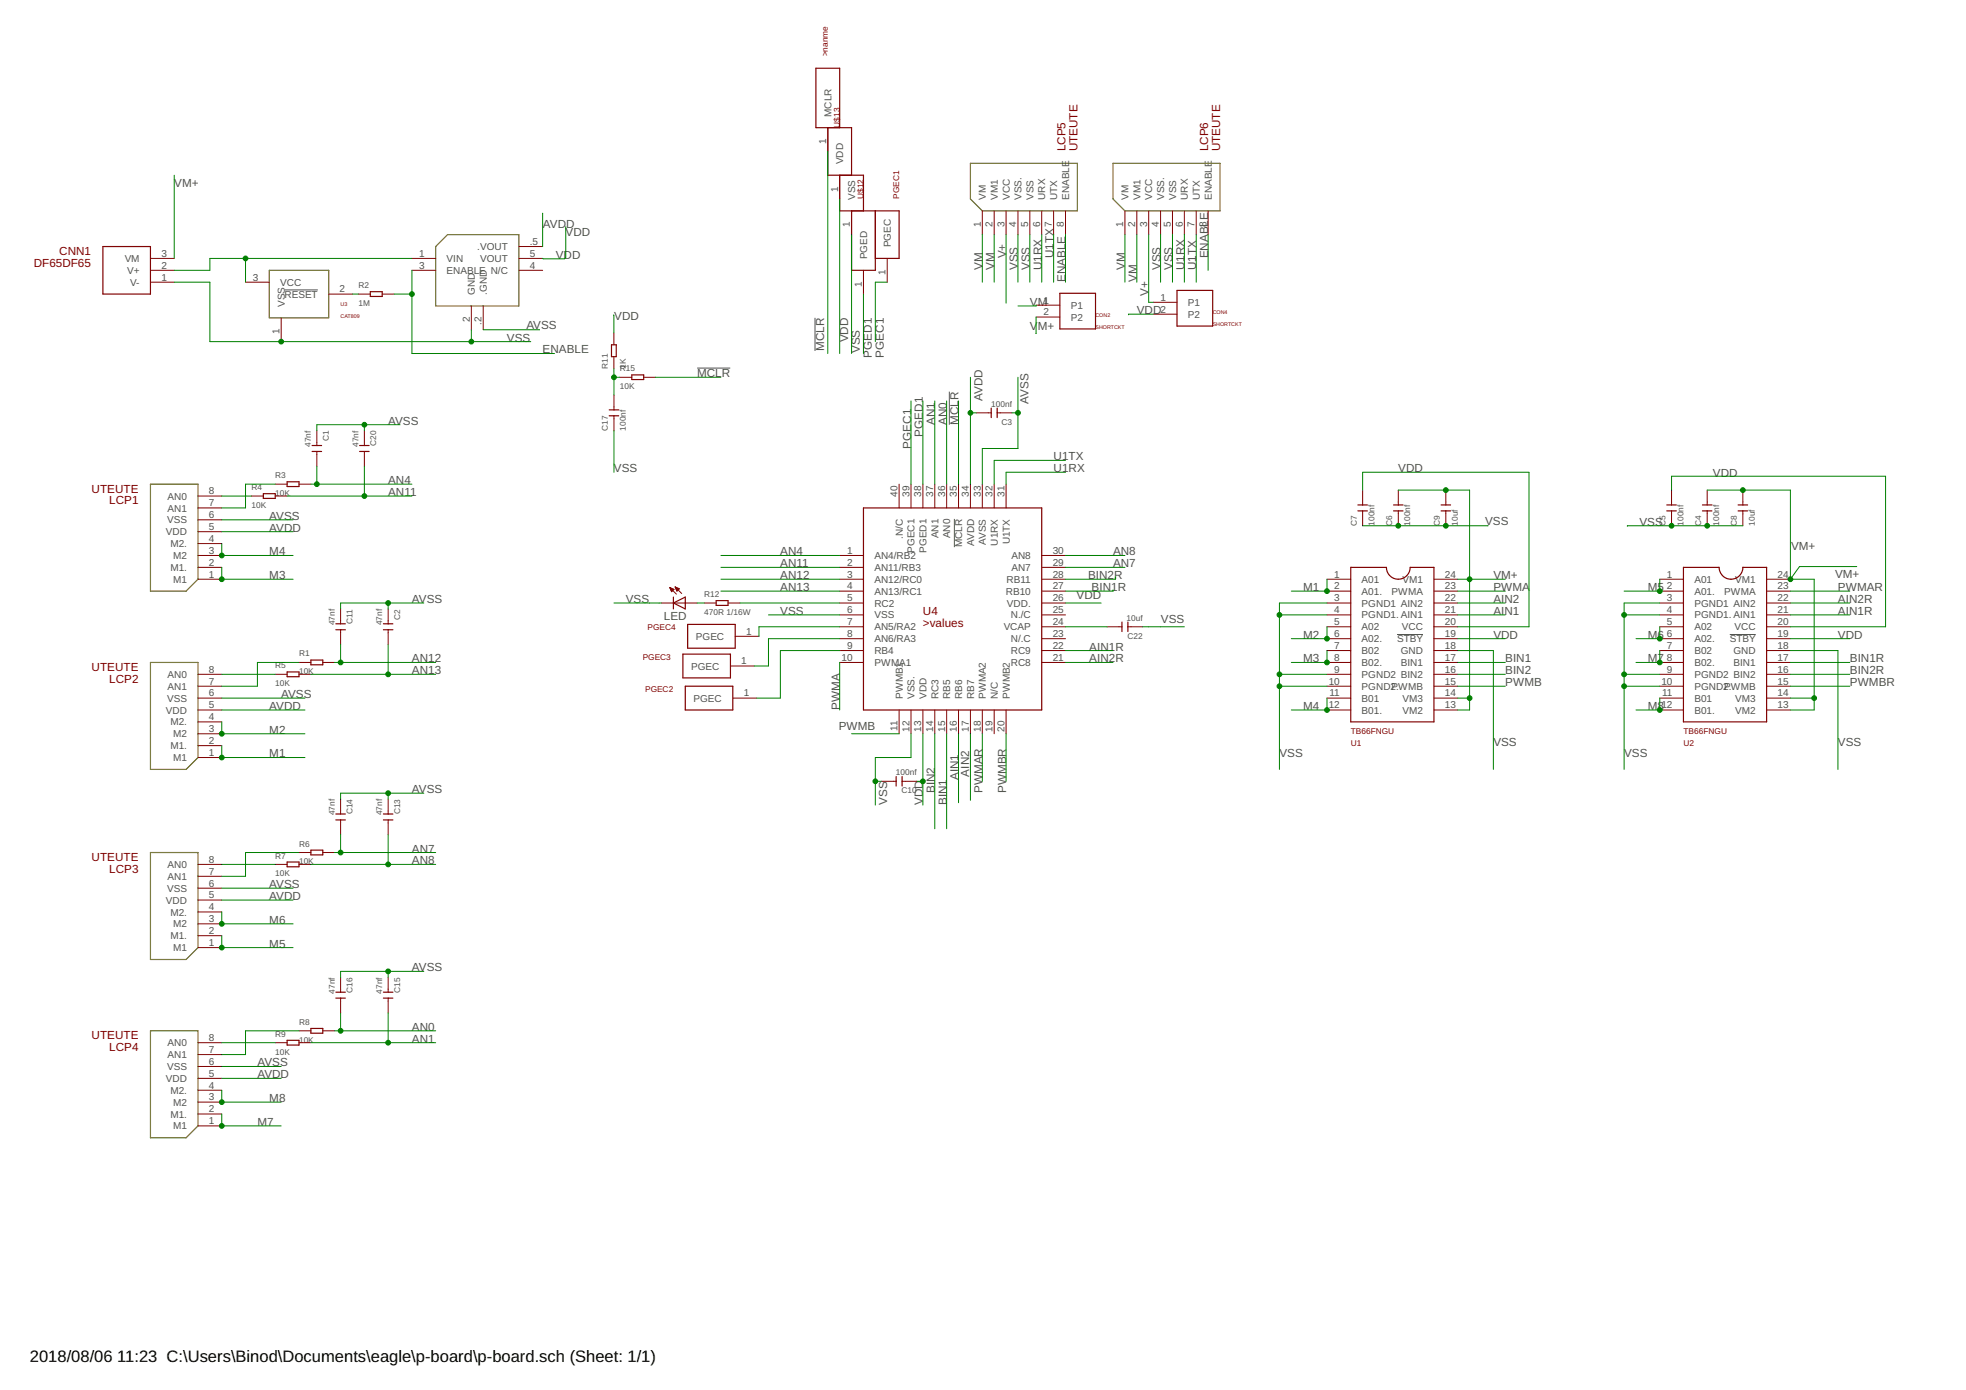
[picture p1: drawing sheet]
<svg xmlns="http://www.w3.org/2000/svg" width="420mm" height="297mm" viewBox="0 0 420 297" stroke-linecap="round" stroke-linejoin="round" font-family="sans-serif">
<path d="M207.4 34.9h22.9v10.2h-20.4l-2.5-2.6zM237.9 34.9h22.8v10.2h-20.3l-2.5-2.6zM57.6 57.8h12.7v10.1h-12.7zM95.7 50.1h15.2v15.3h-17.8v-12.7zM32.2 103.5h10.1v20.3l-2.5 2.5h-7.6zM32.2 141.6h10.1v20.3l-2.5 2.5h-7.6zM32.2 182.2h10.1v20.3l-2.5 2.5h-7.6zM32.2 220.3h10.1v20.3l-2.5 2.5h-7.6z" fill="none" stroke="#808000" stroke-width=".25"/>
<path d="M60.8 62h7.1M149 78.7h7.1M174.2 67.9v7.1M202.9 83.7v7.1M204 110.9v6M298.6 135.6h5.5M369.7 135.6h5.5" fill="none" stroke="#505050" stroke-width=".21"/>
<g fill="none" stroke="#800000" stroke-width=".25">
<path d="M176.9 27.3v10.1h7.6v7.7M179.5 37.4v7.7h12.7v10.1h-5.1M179.5 27.3v-12.7h-5.1v12.7h7.6v10.1M22 52.7h10.2v10.1h-10.2zM182 45.1v12.7h5.1v-12.7M79.1 62.3h2.6v1.1h-2.6zM130.7 73.7h1v2.5h-1zM226.5 62.7h7.6v7.6h-7.6zM251.5 62.1h7.7v7.6h-7.7zM66.7 95.2h2M66.7 96.5h2M76.9 95.2h2"/>
<path d="M76.9 96.5h2M130.2 88.9h2M130.2 87.6h2M135 80.1h2.6v1h-2.6zM211.8 87.2v2M213.1 87.2v2M56.3 105.5h2.5v1h-2.5zM61.4 103h2.5v1h-2.5zM184.5 108.5h38.1v43.2h-38.1zM290.2 109.2h2M290.2 107.9h2M297.8 109.2h2"/>
<path d="M297.8 107.9h2M308 109.2h2M308 107.9h2M356.2 109.2h2M356.2 107.9h2M363.8 109.2h2.1M363.8 107.9h2.1M371.5 109.2h2M371.5 107.9h2M71.8 133.3h2M71.8 134.6h2M81.9 133.3h2.1"/>
<path d="M81.9 134.6h2.1M143.9 128.9l2.6-1.3v2.5zM143.9 127.6v2.5M145.9 139.8h10.2v5.1h-10.2zM147 133.4h10.1v5.1h-10.1zM153.1 128.4h2.5v1h-2.5zM239.8 132.9v2.1M241 132.9v2.1M288.7 121.2h7.6a2.54 2.54 0 0 0 2.5 2.6 2.54 2.54 0 0 0 2.6-2.6h5.1v33.1h-17.8zM359.8 121.2h7.6a2.54 2.54 0 0 0 2.5 2.6 2.54 2.54 0 0 0 2.6-2.6h5v33.1h-17.7zM61.4 143.6h2.5v1h-2.5zM66.4 141.1h2.6v1h-2.6z"/>
<path d="M146.5 146.6h10.1v5.1h-10.1zM71.8 173.9h2M71.8 175.2h2M81.9 173.9h2.1M81.9 175.2h2.1M191.5 165.9v2.1M192.8 165.9v2.1M61.4 184.2h2.5v1h-2.5zM66.4 181.7h2.6v1h-2.6zM66.4 219.8h2.6v1h-2.6zM71.8 212h2M71.8 213.3h2"/>
<path d="M81.9 212h2.1M81.9 213.3h2.1M61.4 222.3h2.5v1h-2.5z"/>
</g>
<g fill="none" stroke="#800000" stroke-width=".21">
<path d="M176.9 27.3v5.1M179.5 37.4v5.1M32.2 55.2h5M32.2 57.8h5M88 55.2h5.1M88 57.8h5.1M110.9 55.2h5.1M110.9 57.8h5.1M110.9 52.7h5.1M182 45.1v5M184.5 57.8v5M189.6 55.2v5.1"/>
<path d="M209.9 45.1v5M212.5 45.1v5M215 45.1v5M217.6 45.1v5M220.1 45.1v5M222.6 45.1v5M225.2 45.1v5M227.7 45.1v5M240.4 45.1v5M243 45.1v5M245.5 45.1v5M248 45.1v5"/>
<path d="M250.6 45.1v5M253.1 45.1v5M255.7 45.1v5M258.2 45.1v5M32.2 60.3h5M52.5 60.3h5.1M60.1 67.9v5.1M70.3 62.8h5M76.6 62.8h2.5M81.7 62.8h2.5M100.7 65.4v5.1M103.3 65.4v5.1"/>
<path d="M131.2 71.1v2.6M131.2 76.2v2.6M221.4 65.2h5.1M221.4 67.8h5.1M246.5 64.6h5M246.5 67.1h5M67.7 92v3.2M67.7 96.5v3.2M77.9 92v3.2M77.9 96.5v3.2M131.2 84.4v3.2M131.2 88.9v3.1"/>
<path d="M132.5 80.6h2.5M137.6 80.6h2.5M208.7 88.2h3.1M213.1 88.2h3.2M42.3 106h5.1M42.3 118.7h5.1M42.3 116.2h5.1M42.3 113.6h5.1M42.3 111.1h5.1M42.3 108.5h5.1M53.7 106h2.6M58.8 103.5h2.6"/>
<path d="M58.8 106h2.6M63.9 103.5h2.5M179.5 118.7h5M192.2 103.5v5M194.7 103.5v5M197.2 103.5v5M199.8 103.5v5M202.3 103.5v5M204.9 103.5v5M207.4 103.5v5M209.9 103.5v5M212.5 103.5v5"/>
<path d="M215 103.5v5M222.6 118.7h5.1M291.2 104.7v3.2M291.2 109.2v3.2M298.8 104.7v3.2M298.8 109.2v3.2M309 104.7v3.2M309 109.2v3.2M357.2 104.7v3.2M357.2 109.2v3.2M364.8 104.7v3.2M364.8 109.2v3.2"/>
<path d="M372.5 104.7v3.2M372.5 109.2v3.2M42.3 121.2h5.1M42.3 123.8h5.1M72.8 130.1v3.2M72.8 134.6v3.2M83 130.1v3.2M83 134.6v3.2M141.4 128.9h7.6M143.2 125.6l1.3 1.4M143.2 125.6l.8 .3-.5 .5zM143.2 125.6h.1"/>
<path d="M143.2 125.7h.3M143.3 125.9h.5M143.3 126h.7M143.4 126.1h.5M143.4 126.2h.4M143.5 126.3h.1M144.3 125.4l1.4 1.4M144.3 125.4l.9 .4-.5 .5zM144.3 125.5h.1M144.4 125.6h.3M144.4 125.7h.6M144.5 125.9h.6"/>
<path d="M144.5 126h.5M144.6 126.1h.3M144.6 126.2h.2M150.5 128.9h2.6M155.6 128.9h2.5M157.1 136h5.1M179.5 128.9h5M179.5 133.9h5M179.5 121.2h5M179.5 123.8h5M179.5 126.3h5M179.5 131.4h5"/>
<path d="M179.5 136.5h5M179.5 139h5M222.6 128.9h5.1M222.6 133.9h5.1M222.6 121.2h5.1M222.6 123.8h5.1M222.6 126.3h5.1M222.6 131.4h5.1M222.6 136.5h5.1M222.6 139h5.1M236.6 133.9h3.2M241 133.9h3.2"/>
<path d="M283.6 128.9h5.1M283.6 133.9h5.1M283.6 123.8h5.1M283.6 126.3h5.1M283.6 131.4h5.1M283.6 136.5h5.1M283.6 139h5.1M306.5 128.9h5M306.5 133.9h5M306.5 123.8h5M306.5 126.3h5M306.5 131.4h5"/>
<path d="M306.5 136.5h5M306.5 139h5M354.7 128.9h5.1M354.7 133.9h5.1M354.7 123.8h5.1M354.7 126.3h5.1M354.7 131.4h5.1M354.7 136.5h5.1M354.7 139h5.1M377.5 128.9h5.1M377.5 133.9h5.1M377.5 123.8h5.1"/>
<path d="M377.5 126.3h5.1M377.5 131.4h5.1M377.5 136.5h5.1M377.5 139h5.1M42.3 144.1h5.1M42.3 159.3h5.1M42.3 156.8h5.1M42.3 154.3h5.1M42.3 151.7h5.1M42.3 149.2h5.1M42.3 146.6h5.1M58.8 144.1h2.6"/>
<path d="M63.9 141.6h2.5M63.9 144.1h2.5M69 141.6h2.5M156.1 142.3h5.1M156.6 149.2h5.1M179.5 141.6h5M192.2 151.7v5.1M194.7 151.7v5.1M197.2 151.7v5.1M199.8 151.7v5.1M202.3 151.7v5.1M204.9 151.7v5.1"/>
<path d="M207.4 151.7v5.1M209.9 151.7v5.1M212.5 151.7v5.1M215 151.7v5.1M222.6 141.6h5.1M283.6 141.6h5.1M283.6 144.1h5.1M283.6 151.7h5.1M283.6 149.2h5.1M283.6 146.6h5.1M306.5 141.6h5M306.5 144.1h5"/>
<path d="M306.5 151.7h5M306.5 149.2h5M306.5 146.6h5M354.7 141.6h5.1M354.7 144.1h5.1M354.7 151.7h5.1M354.7 149.2h5.1M354.7 146.6h5.1M377.5 141.6h5.1M377.5 144.1h5.1M377.5 151.7h5.1M377.5 149.2h5.1"/>
<path d="M377.5 146.6h5.1M42.3 161.9h5.1M72.8 170.8v3.1M72.8 175.2v3.2M83 170.8v3.1M83 175.2v3.2M188.3 167h3.2M192.8 167h3.2M42.3 184.7h5.1M42.3 200h5.1M42.3 197.4h5.1M42.3 194.9h5.1"/>
<path d="M42.3 192.3h5.1M42.3 189.8h5.1M42.3 187.3h5.1M58.8 184.7h2.6M63.9 182.2h2.5M63.9 184.7h2.5M69 182.2h2.5M42.3 202.5h5.1M72.8 208.9v3.1M72.8 213.3v3.2M83 208.9v3.1M83 213.3v3.2"/>
<path d="M42.3 222.8h5.1M42.3 238.1h5.1M42.3 235.5h5.1M42.3 233h5.1M42.3 230.4h5.1M42.3 227.9h5.1M42.3 225.4h5.1M58.8 222.8h2.6M63.9 220.3h2.5M63.9 222.8h2.5M69 220.3h2.5M42.3 240.6h5.1"/>
</g>
<g fill="none" stroke="#008000" stroke-width=".21">
<path d="M37.2 37.4v17.8M176.9 32.4v43.1M52.5 55.2v5.1M88 55.2h-43.1v2.6h-7.7M88 57.8v17.7h30.5M116 45.6v7.1M120.9 48.5v6.5l-.3 .3-4.6-.1M179.5 42.5v33M182 50.1v25.4M209.9 50.1v10.2M212.5 50.1v10.2M215 50.1v14.7"/>
<path d="M217.6 50.1v10.2M220.1 50.1v10.2M222.6 50.1v10.2M225.2 50.1v10.2M227.7 50.1v10.2M240.4 50.1v10.2M243 50.1v10.2M245.5 50.1v14.5h1M248 50.1v10.2M250.6 50.1v10.2M253.1 50.1v10.2M255.7 50.1v10.2"/>
<path d="M258.2 50.1v7.7M37.2 60.3h7.7v12.7h68.5M75.3 62.8h1.3M84.2 62.8h3.8M100.7 70.5v2.5M103.3 70.5h12M131.1 67.3l.1 3.8M131.2 78.8v1.8M184.5 62.8v12.7M189.6 60.3h-2.5v12.7M221.4 65.2v.2h-3.8M221.4 67.8v3.5"/>
<path d="M221.4 71.3h.1M246.5 67.1h-5.3v.2M67.7 99.7v3.8M77.9 90.8v1.2M77.9 99.7v6.3M85.5 90.8h-17.8v1.2M131.2 80.6v3.8M131.2 92v8.9M131.2 80.6h1.3M140.1 80.6h14M194.7 85.7v17.8M197.2 85.7v17.8"/>
<path d="M199.8 85.7v17.8M202.3 85.7v17.8M204.9 85.7v17.8M207.4 80.6v22.9M207.4 88.2h1.3M216.3 88.2h1.3M217.6 80.6v15.2h-7.7v7.7M227.7 98.4h-15.2v5.1M47.4 116.2v2.5h15.2M47.4 106h6.3M47.4 113.6h15.2M47.4 111.1h15.2"/>
<path d="M58.8 103.5h-6.3v5h-5.1M61.4 106h26.6M66.4 103.5h21.6M154.1 118.7h25.4M227.7 100.9h-12.7v2.6M227.7 118.7h12.7M291.2 104.7v-3.8h35.6v33h-15.3M291.2 112.4h26.8M298.8 104.7h15.3v47h-2.6M318 112.4h.1M357.2 104.7v-2.9h45.8v32.1h-20.4M364.8 104.7h17.8v19.1"/>
<path d="M372.5 112.4l-24.7 .1M47.4 121.2v2.6h15.2M72.8 137.8v3.8M83 128.9v1.2M83 137.8v6.3M90.6 128.9h-17.8v1.2M131.2 128.9h10.2M149 128.9h1.5M154.1 126.3h25.4M154.1 123.8h25.4M154.1 121.2h25.4M158.1 128.9h21.4"/>
<path d="M164.2 131.4h15.3M179.5 136.5h-15.3v5.8h-3M179.5 133.9h-17.3v2.1M179.5 139h-12.7v10.2h-5.1M227.7 128.9h7.6M227.7 133.9h8.9M227.7 139h10.2M227.7 121.2h12.7M237.9 126.1v.2h-10.2M238.4 123.3v.5h-10.7M244.2 133.9h8.9M273.4 131.4h10.2"/>
<path d="M283.6 128.9h-10.2v35.5M283.6 133.9v2.6h-7.6M283.6 123.8v2.5h-7.6M283.6 139v2.6h-7.6M311.5 128.9h10.2M311.5 136.5h10.2M311.5 131.4h10.2M311.5 139h7.7v25.4M311.5 126.3h10.2M311.5 123.8h10.2M347.1 131.4h7.6M354.7 128.9h-7.6v35.5"/>
<path d="M354.7 133.9v2.6h-5.1M354.7 123.8v2.5h-7.6M354.7 139v2.6h-5.1M382.6 128.9h12.7M382.6 136.5h12.7M382.6 131.4h12.7M382.6 139h10.2v25.4M382.6 126.3h12.7M382.6 123.8h5.1v27.9h-5.1M396.8 121.1h-12.2l-2 2.7M47.4 159.3v2.6h17.8M47.4 144.1h11.4"/>
<path d="M47.4 154.3v2.5h17.8M47.4 151.7h17.8M47.4 149.2h17.8M63.9 141.6h-8.9v5h-7.6M66.4 144.1h26.7M71.5 141.6h21.6M179.5 141.6v10.1M182 156.8h10.2M194.7 156.8v5.1h-7.6v10.1M197.2 156.8v15.2M199.8 156.8v20.3M202.3 156.8v20.3"/>
<path d="M204.9 156.8v14.7M207.4 156.8v14.2M209.9 156.8v10.2M215 156.8v10.2M227.7 141.6h10.2M273.4 146.6h10.2M273.4 144.1h10.2M283.6 149.2v2.5h-7.6M311.5 146.6h10.2M311.5 144.1h10.2M311.5 141.6h10.2M311.5 149.2h2.6"/>
<path d="M347.1 146.6h7.6M347.1 144.1h7.6M354.7 149.2v2.5h-5.1M382.6 146.6h12.7M382.6 144.1h12.7M382.6 141.6h12.7M382.6 149.2h5.1M72.8 178.4v3.8M83 169.5v1.3M83 178.4v6.3M90.6 169.5h-17.8v1.3M187.1 167h1.2"/>
<path d="M196 167h1.2M47.4 194.9v2.5h15.2M47.4 200v2.5h15.2M47.4 184.7h11.4M47.4 192.3h15.2M47.4 189.8h15.2M63.9 182.2h-11.4v5.1h-5.1M66.4 184.7h26.7M71.5 182.2h21.6M72.8 216.5v3.8M83 207.6v1.3M83 216.5v6.3"/>
<path d="M90.6 207.6h-17.8v1.3M47.4 233v2.5h12.7M47.4 238.1v2.5h12.7M47.4 222.8h11.4M47.4 230.4h12.7M47.4 227.9h12.7M63.9 220.3h-11.4v5.1h-5.1M66.4 222.8h26.7M71.5 220.3h21.6"/>
</g>
<g fill="#008000" stroke="#008000" stroke-width=".21">
<circle cx="197.2" cy="167" r=".51"/>
<circle cx="187.1" cy="167" r=".51"/>
<circle cx="347.1" cy="131.4" r=".51"/>
<circle cx="347.1" cy="144.1" r=".51"/>
<circle cx="347.1" cy="146.6" r=".51"/>
<circle cx="273.4" cy="131.4" r=".51"/>
<circle cx="273.4" cy="144.1" r=".51"/>
<circle cx="273.4" cy="146.6" r=".51"/>
<circle cx="60.1" cy="73" r=".51"/>
<circle cx="100.7" cy="73" r=".51"/>
<circle cx="298.8" cy="112.4" r=".51"/>
<circle cx="309" cy="112.4" r=".51"/>
<circle cx="364.8" cy="112.4" r=".51"/>
<circle cx="357.2" cy="112.4" r=".51"/>
<circle cx="131.2" cy="80.6" r=".51"/>
<circle cx="52.5" cy="55.2" r=".51"/>
<circle cx="354.7" cy="141.6" r=".51"/>
<circle cx="47.4" cy="240.6" r=".51"/>
<circle cx="354.7" cy="126.3" r=".51"/>
<circle cx="47.4" cy="202.5" r=".51"/>
<circle cx="354.7" cy="136.5" r=".51"/>
<circle cx="47.4" cy="197.4" r=".51"/>
<circle cx="283.6" cy="126.3" r=".51"/>
<circle cx="47.4" cy="161.9" r=".51"/>
<circle cx="283.6" cy="136.5" r=".51"/>
<circle cx="47.4" cy="156.8" r=".51"/>
<circle cx="283.6" cy="141.6" r=".51"/>
<circle cx="47.4" cy="123.8" r=".51"/>
<circle cx="283.6" cy="151.7" r=".51"/>
<circle cx="47.4" cy="118.7" r=".51"/>
<circle cx="354.7" cy="151.7" r=".51"/>
<circle cx="47.4" cy="235.5" r=".51"/>
<circle cx="67.7" cy="103.5" r=".51"/>
<circle cx="77.9" cy="106" r=".51"/>
<circle cx="72.8" cy="141.6" r=".51"/>
<circle cx="83" cy="222.8" r=".51"/>
<circle cx="72.8" cy="220.3" r=".51"/>
<circle cx="83" cy="184.7" r=".51"/>
<circle cx="72.8" cy="182.2" r=".51"/>
<circle cx="83" cy="144.1" r=".51"/>
<circle cx="88" cy="62.8" r=".51"/>
<circle cx="387.7" cy="149.2" r=".51"/>
<circle cx="382.6" cy="123.8" r=".51"/>
<circle cx="372.5" cy="104.7" r=".51"/>
<circle cx="314.1" cy="149.2" r=".51"/>
<circle cx="309" cy="104.7" r=".51"/>
<circle cx="314.1" cy="123.8" r=".51"/>
<circle cx="207.4" cy="88.2" r=".51"/>
<circle cx="77.9" cy="90.8" r=".51"/>
<circle cx="83" cy="128.9" r=".51"/>
<circle cx="83" cy="169.5" r=".51"/>
<circle cx="83" cy="207.6" r=".51"/>
<circle cx="217.6" cy="88.2" r=".51"/>
</g>
<g font-size="3.5">
<text x="6.4" y="291">2018/08/06</text>
<text x="25.1" y="291">11:23 C:\Users\Binod\Documents\eagle\p-board\p-board.sch (Sheet: 1/1)</text>
</g>
<g font-size="2.5" fill="#800000">
<text x="227.7" y="32.4" transform="rotate(-90 227.7 32.4)">LCP5</text>
<text x="230.3" y="32.4" transform="rotate(-90 230.3 32.4)">UTEUTE</text>
<text x="258.2" y="32.4" transform="rotate(-90 258.2 32.4)">LCP6</text>
<text x="260.7" y="32.4" transform="rotate(-90 260.7 32.4)">UTEUTE</text>
<text x="7.2" y="57">DF65DF65</text>
<text x="12.7" y="54.5">CNN1</text>
<text x="19.6" y="105.2">UTEUTE</text>
<text x="23.4" y="107.8">LCP1</text>
<text x="197.2" y="131.4">U4</text>
<text x="197.2" y="133.9">&gt;values</text>
<text x="19.6" y="143.3">UTEUTE</text>
<text x="23.4" y="145.9">LCP2</text>
<text x="19.6" y="184">UTEUTE</text>
<text x="23.4" y="186.5">LCP3</text>
<text x="19.6" y="222.1">UTEUTE</text>
<text x="23.4" y="224.6">LCP4</text>
</g>
<g font-size="2.5" fill="#505050">
<text x="37.2" y="40">VM+</text>
<text x="116" y="48.6">AVD</text>
<text x="120.9" y="50.4">VDD</text>
<text x="121" y="48.6">D</text>
<text x="118.8" y="55.4">VDD</text>
<text x="209.9" y="57.8" transform="rotate(-90 209.9 57.8)">VM</text>
<text x="212.5" y="57.8" transform="rotate(-90 212.5 57.8)">VM</text>
<text x="215" y="55.2" transform="rotate(-90 215 55.2)">V+</text>
<text x="217.6" y="57.8" transform="rotate(-90 217.6 57.8)">VSS</text>
<text x="220.1" y="57.8" transform="rotate(-90 220.1 57.8)">VSS</text>
<text x="222.6" y="57.8" transform="rotate(-90 222.6 57.8)">U1RX</text>
<text x="225.2" y="55.2" transform="rotate(-90 225.2 55.2)">U1TX</text>
<text x="240.4" y="57.8" transform="rotate(-90 240.4 57.8)">VM</text>
<text x="248" y="57.8" transform="rotate(-90 248 57.8)">VSS</text>
<text x="250.6" y="57.8" transform="rotate(-90 250.6 57.8)">VSS</text>
<text x="253.1" y="57.8" transform="rotate(-90 253.1 57.8)">U1RX</text>
<text x="255.7" y="57.8" transform="rotate(-90 255.7 57.8)">U1TX</text>
<text x="258.2" y="55.2" transform="rotate(-90 258.2 55.2)">ENABLE</text>
<text x="220.1" y="65.4">VM</text>
<text x="227.7" y="60.3" transform="rotate(-90 227.7 60.3)">ENABLE</text>
<text x="243" y="60.3" transform="rotate(-90 243 60.3)">VM</text>
<text x="245.5" y="63.2" transform="rotate(-90 245.5 63.2)">V+</text>
<text x="112.5" y="70.4">AVSS</text>
<text x="131.3" y="68.3">VDD</text>
<text x="220.1" y="70.5">V</text>
<text x="221.8" y="70.5">M+</text>
<text x="242.9" y="67.1">VDD</text>
<text x="108.3" y="73">VSS</text>
<text x="116" y="75.5">ENABLE</text>
<text x="176.2" y="75" transform="rotate(-90 176.2 75)">MCLR</text>
<text x="181.2" y="73.2" transform="rotate(-90 181.2 73.2)">VDD</text>
<text x="183.8" y="75.5" transform="rotate(-90 183.8 75.5)">VSS</text>
<text x="186.3" y="76.4" transform="rotate(-90 186.3 76.4)">PGED1</text>
<text x="188.9" y="76.4" transform="rotate(-90 188.9 76.4)">PGEC1</text>
<text x="149" y="80.6">MCLR</text>
<text x="209.9" y="85.7" transform="rotate(-90 209.9 85.7)">AVDD</text>
<text x="219.8" y="86.3" transform="rotate(-90 219.8 86.3)">AVSS</text>
<text x="83" y="90.8">AVSS</text>
<text x="194.7" y="95.8" transform="rotate(-90 194.7 95.8)">PGEC1</text>
<text x="197.2" y="93.3" transform="rotate(-90 197.2 93.3)">PGED1</text>
<text x="199.8" y="90.8" transform="rotate(-90 199.8 90.8)">AN1</text>
<text x="202.3" y="90.8" transform="rotate(-90 202.3 90.8)">AN0</text>
<text x="204.9" y="90.8" transform="rotate(-90 204.9 90.8)">MCLR</text>
<text x="131.2" y="100.9">VSS</text>
<text x="225.2" y="98.4">U1TX</text>
<text x="225.2" y="100.9">U1RX</text>
<text x="298.8" y="100.9">VDD</text>
<text x="366.1" y="101.9">VDD</text>
<text x="83" y="103.5">AN4</text>
<text x="83" y="106">AN11</text>
<text x="57.6" y="113.6">AVDD</text>
<text x="57.6" y="111.1">AVSS</text>
<text x="317.4" y="112.2">VSS</text>
<text x="350.4" y="112.4">VSS</text>
<text x="57.6" y="118.7">M4</text>
<text x="166.8" y="118.7">AN4</text>
<text x="237.9" y="118.7">AN8</text>
<text x="382.8" y="117.6">VM+</text>
<text x="57.6" y="123.8">M3</text>
<text x="166.8" y="121.2">AN11</text>
<text x="166.8" y="123.8">AN12</text>
<text x="232.5" y="123.8">BIN2R</text>
<text x="237.9" y="121.2">AN7</text>
<text x="319.1" y="123.8">VM+</text>
<text x="392.2" y="123.5">VM+</text>
<text x="88" y="128.9">AVSS</text>
<text x="133.7" y="128.9">VSS</text>
<text x="166.8" y="131.4">VSS</text>
<text x="166.8" y="126.3">AN13</text>
<text x="230.1" y="128.1">VDD</text>
<text x="233.3" y="126.3">BIN1R</text>
<text x="278.5" y="126.3">M1</text>
<text x="319.1" y="126.3">PWMA</text>
<text x="319.1" y="128.9">AIN2</text>
<text x="319.1" y="131.4">AIN1</text>
<text x="352.2" y="126.3">M5</text>
<text x="392.8" y="131.4">AIN1R</text>
<text x="392.8" y="128.9">AIN2R</text>
<text x="392.8" y="126.3">PWMAR</text>
<text x="141.9" y="132.4">LED</text>
<text x="248.1" y="133.2">VSS</text>
<text x="278.5" y="136.5">M2</text>
<text x="319.1" y="136.5">VDD</text>
<text x="352.2" y="136.5">M6</text>
<text x="392.8" y="136.5">VDD</text>
<text x="88" y="141.6">AN12</text>
<text x="232.8" y="139">AIN1R</text>
<text x="232.8" y="141.6">AIN2R</text>
<text x="278.5" y="141.6">M3</text>
<text x="321.7" y="141.6">BIN1</text>
<text x="352.2" y="141.6">M7</text>
<text x="395.3" y="141.6">BIN1R</text>
<text x="60.1" y="149.2">AVSS</text>
<text x="88" y="144.1">AN13</text>
<text x="321.7" y="146.6">PWMB</text>
<text x="321.7" y="144.1">BIN2</text>
<text x="395.3" y="144.1">BIN2R</text>
<text x="395.3" y="146.6">PWMBR</text>
<text x="57.6" y="151.7">AVDD</text>
<text x="179.5" y="151.7" transform="rotate(-90 179.5 151.7)">PWMA</text>
<text x="278.5" y="151.7">M4</text>
<text x="352.2" y="151.7">M8</text>
<text x="57.6" y="161.9">M1</text>
<text x="57.6" y="156.8">M2</text>
<text x="179.2" y="156">PWMB</text>
<text x="273.4" y="161.9">VSS</text>
<text x="319.1" y="159.3">VSS</text>
<text x="347.1" y="161.9">VSS</text>
<text x="392.8" y="159.3">VSS</text>
<text x="204.9" y="166.7" transform="rotate(-90 204.9 166.7)">AIN1</text>
<text x="207.1" y="165.9" transform="rotate(-90 207.1 165.9)">AIN2</text>
<text x="88" y="169.5">AVSS</text>
<text x="189.6" y="172" transform="rotate(-90 189.6 172)">VSS</text>
<text x="197.2" y="172" transform="rotate(-90 197.2 172)">VDD</text>
<text x="199.8" y="169.5" transform="rotate(-90 199.8 169.5)">BIN2</text>
<text x="202.3" y="172" transform="rotate(-90 202.3 172)">BIN1</text>
<text x="209.9" y="169.5" transform="rotate(-90 209.9 169.5)">PWMAR</text>
<text x="215" y="169.5" transform="rotate(-90 215 169.5)">PWMBR</text>
<text x="88" y="184.7">AN8</text>
<text x="88" y="182.2">AN7</text>
<text x="57.6" y="189.8">AVSS</text>
<text x="57.6" y="197.4">M6</text>
<text x="57.6" y="192.3">AVDD</text>
<text x="57.6" y="202.5">M5</text>
<text x="88" y="207.6">AVSS</text>
<text x="88" y="220.3">AN0</text>
<text x="55" y="227.9">AVSS</text>
<text x="88" y="222.8">AN1</text>
<text x="55" y="230.4">AVDD</text>
<text x="57.6" y="235.5">M8</text>
<text x="55" y="240.6">M7</text>
</g>
<g font-size="2.1" fill="#505050">
<text x="177.7" y="24.9" transform="rotate(-90 177.7 24.9)">MCLR</text>
<text x="176.6" y="30.8" transform="rotate(-90 176.6 30.8)">1</text>
<text x="180.2" y="35.1" transform="rotate(-90 180.2 35.1)">VDD</text>
<text x="179.1" y="41" transform="rotate(-90 179.1 41)">1</text>
<text x="182.8" y="42.7" transform="rotate(-90 182.8 42.7)">VSS</text>
<text x="210.7" y="42.7" transform="rotate(-90 210.7 42.7)">VM</text>
<text x="213.2" y="42.7" transform="rotate(-90 213.2 42.7)">VM1</text>
<text x="215.8" y="42.7" transform="rotate(-90 215.8 42.7)">VCC</text>
<text x="218.3" y="42.7" transform="rotate(-90 218.3 42.7)">VSS.</text>
<text x="220.9" y="42.7" transform="rotate(-90 220.9 42.7)">VSS</text>
<text x="223.4" y="42.7" transform="rotate(-90 223.4 42.7)">URX</text>
<text x="225.9" y="42.7" transform="rotate(-90 225.9 42.7)">UTX</text>
<text x="228.5" y="42.7" transform="rotate(-90 228.5 42.7)">ENABLE</text>
<text x="241.2" y="42.7" transform="rotate(-90 241.2 42.7)">VM</text>
<text x="243.7" y="42.7" transform="rotate(-90 243.7 42.7)">VM1</text>
<text x="246.3" y="42.7" transform="rotate(-90 246.3 42.7)">VCC</text>
<text x="248.8" y="42.7" transform="rotate(-90 248.8 42.7)">VSS.</text>
<text x="251.3" y="42.7" transform="rotate(-90 251.3 42.7)">VSS</text>
<text x="253.9" y="42.7" transform="rotate(-90 253.9 42.7)">URX</text>
<text x="256.4" y="42.7" transform="rotate(-90 256.4 42.7)">UTX</text>
<text x="259" y="42.7" transform="rotate(-90 259 42.7)">ENABLE</text>
<text x="102" y="53.4">.VOUT</text>
<text x="113.2" y="52.3">.5</text>
<text x="181.6" y="48.6" transform="rotate(-90 181.6 48.6)">1</text>
<text x="190.4" y="52.9" transform="rotate(-90 190.4 52.9)">PGEC</text>
<text x="209.6" y="48.6" transform="rotate(-90 209.6 48.6)">1</text>
<text x="212.1" y="48.6" transform="rotate(-90 212.1 48.6)">2</text>
<text x="214.7" y="48.6" transform="rotate(-90 214.7 48.6)">3</text>
<text x="217.2" y="48.6" transform="rotate(-90 217.2 48.6)">4</text>
<text x="219.7" y="48.6" transform="rotate(-90 219.7 48.6)">5</text>
<text x="222.3" y="48.6" transform="rotate(-90 222.3 48.6)">6</text>
<text x="224.8" y="48.6" transform="rotate(-90 224.8 48.6)">7</text>
<text x="227.4" y="48.6" transform="rotate(-90 227.4 48.6)">8</text>
<text x="240.1" y="48.6" transform="rotate(-90 240.1 48.6)">1</text>
<text x="242.6" y="48.6" transform="rotate(-90 242.6 48.6)">2</text>
<text x="245.1" y="48.6" transform="rotate(-90 245.1 48.6)">3</text>
<text x="247.7" y="48.6" transform="rotate(-90 247.7 48.6)">4</text>
<text x="250.2" y="48.6" transform="rotate(-90 250.2 48.6)">5</text>
<text x="252.8" y="48.6" transform="rotate(-90 252.8 48.6)">6</text>
<text x="255.3" y="48.6" transform="rotate(-90 255.3 48.6)">7</text>
<text x="257.8" y="48.6" transform="rotate(-90 257.8 48.6)">8</text>
<text x="26.6" y="56">VM</text>
<text x="27.2" y="58.5">V+</text>
<text x="34.5" y="59.9">1</text>
<text x="34.5" y="57.4">2</text>
<text x="34.5" y="54.9">3</text>
<text x="54" y="59.9">3</text>
<text x="89.6" y="54.9">1</text>
<text x="89.6" y="57.4">3</text>
<text x="95.4" y="56">VIN</text>
<text x="95.4" y="58.5">ENABLE N/C</text>
<text x="102.6" y="56">VOUT</text>
<text x="113.2" y="57.4">4</text>
<text x="113.2" y="54.9">5</text>
<text x="185.3" y="55.4" transform="rotate(-90 185.3 55.4)">PGED</text>
<text x="189.3" y="58.7" transform="rotate(-90 189.3 58.7)">1</text>
<text x="27.8" y="61.1">V-</text>
<text x="59.9" y="61.1">VCC</text>
<text x="60.8" y="63.6">RESET</text>
<text x="60.9" y="65.6" transform="rotate(-90 60.9 65.6)">VSS</text>
<text x="72.6" y="62.5">2</text>
<text x="101.5" y="63" transform="rotate(-90 101.5 63)">GND</text>
<text x="104" y="63" transform="rotate(-90 104 63)">.GND</text>
<text x="184.2" y="61.3" transform="rotate(-90 184.2 61.3)">1</text>
<text x="223" y="64.9">1</text>
<text x="228.8" y="66">P1</text>
<text x="248" y="64.2">1</text>
<text x="253.9" y="65.4">P1</text>
<text x="59.7" y="71.4" transform="rotate(-90 59.7 71.4)">1</text>
<text x="100.4" y="68.9" transform="rotate(-90 100.4 68.9)">2</text>
<text x="102.9" y="69.5" transform="rotate(-90 102.9 69.5)">.2</text>
<text x="223" y="67.4">2</text>
<text x="228.8" y="68.5">P2</text>
<text x="248" y="66.8">2</text>
<text x="253.9" y="67.9">P2</text>
<text x="35.8" y="106.8">AN0</text>
<text x="44.7" y="105.7">8</text>
<text x="191.8" y="106.2" transform="rotate(-90 191.8 106.2)">40</text>
<text x="194.3" y="106.2" transform="rotate(-90 194.3 106.2)">39</text>
<text x="196.9" y="106.2" transform="rotate(-90 196.9 106.2)">38</text>
<text x="199.4" y="106.2" transform="rotate(-90 199.4 106.2)">37</text>
<text x="202" y="106.2" transform="rotate(-90 202 106.2)">36</text>
<text x="204.5" y="106.2" transform="rotate(-90 204.5 106.2)">35</text>
<text x="207" y="106.2" transform="rotate(-90 207 106.2)">34</text>
<text x="209.6" y="106.2" transform="rotate(-90 209.6 106.2)">33</text>
<text x="212.1" y="106.2" transform="rotate(-90 212.1 106.2)">32</text>
<text x="214.7" y="106.2" transform="rotate(-90 214.7 106.2)">31</text>
<text x="35.7" y="111.8">VSS</text>
<text x="35.8" y="109.3">AN1</text>
<text x="44.7" y="113.3">5</text>
<text x="44.7" y="110.7">6</text>
<text x="44.7" y="108.2">7</text>
<text x="35.5" y="114.4">VDD</text>
<text x="36.4" y="116.9">M2.</text>
<text x="37" y="119.5">M2</text>
<text x="44.7" y="118.3">3</text>
<text x="44.7" y="115.8">4</text>
<text x="181" y="118.3">1</text>
<text x="186.9" y="119.5">AN4/RB2</text>
<text x="192.9" y="115.2" transform="rotate(-90 192.9 115.2)">.N/C</text>
<text x="195.5" y="118.1" transform="rotate(-90 195.5 118.1)">PGEC1</text>
<text x="198" y="118.1" transform="rotate(-90 198 118.1)">PGED1</text>
<text x="200.5" y="115" transform="rotate(-90 200.5 115)">AN1</text>
<text x="203.1" y="115" transform="rotate(-90 203.1 115)">AN0</text>
<text x="205.6" y="116.9" transform="rotate(-90 205.6 116.9)">MCLR</text>
<text x="208.2" y="116.7" transform="rotate(-90 208.2 116.7)">AVDD</text>
<text x="210.7" y="116.4" transform="rotate(-90 210.7 116.4)">AVSS</text>
<text x="213.2" y="116.6" transform="rotate(-90 213.2 116.6)">U1RX</text>
<text x="215.8" y="116.3" transform="rotate(-90 215.8 116.3)">U1TX</text>
<text x="216.2" y="119.5">AN8</text>
<text x="225" y="118.3">30</text>
<text x="36.4" y="122">M1.</text>
<text x="37" y="124.5">M1</text>
<text x="44.7" y="123.4">1</text>
<text x="44.7" y="120.9">2</text>
<text x="181" y="120.9">2</text>
<text x="181" y="123.4">3</text>
<text x="181" y="126">4</text>
<text x="186.9" y="122">AN11/RB3</text>
<text x="186.9" y="124.5">AN12/RC0</text>
<text x="215.1" y="124.5">RB11</text>
<text x="216.2" y="122">AN7</text>
<text x="225" y="126">27</text>
<text x="225" y="123.4">28</text>
<text x="225" y="120.9">29</text>
<text x="285.1" y="123.4">1</text>
<text x="285.1" y="126">2</text>
<text x="291" y="124.5">A01</text>
<text x="299.7" y="124.5">VM1</text>
<text x="308.8" y="126">23</text>
<text x="308.8" y="123.4">24</text>
<text x="356.3" y="123.4">1</text>
<text x="356.3" y="126">2</text>
<text x="362.1" y="124.5">A01</text>
<text x="370.9" y="124.5">VM1</text>
<text x="379.9" y="126">23</text>
<text x="379.9" y="123.4">24</text>
<text x="181" y="128.5">5</text>
<text x="181" y="131">6</text>
<text x="186.9" y="127.1">AN13/RC1</text>
<text x="186.9" y="129.6">RC2</text>
<text x="215" y="127.1">RB10</text>
<text x="215.2" y="129.6">VDD.</text>
<text x="225" y="131">25</text>
<text x="225" y="128.5">26</text>
<text x="285.1" y="128.5">3</text>
<text x="285.1" y="131">4</text>
<text x="291" y="127.1">A01.</text>
<text x="291" y="129.6">PGND1 AIN2</text>
<text x="297.4" y="127.1">PWMA</text>
<text x="308.8" y="131">21</text>
<text x="308.8" y="128.5">22</text>
<text x="356.3" y="128.5">3</text>
<text x="356.3" y="131">4</text>
<text x="362.1" y="127.1">A01.</text>
<text x="362.1" y="129.6">PGND1 AIN2</text>
<text x="368.5" y="127.1">PWMA</text>
<text x="379.9" y="131">21</text>
<text x="379.9" y="128.5">22</text>
<text x="148.7" y="136.7">PGEC</text>
<text x="159.4" y="135.6">1</text>
<text x="181" y="133.6">7</text>
<text x="181" y="136.1">8</text>
<text x="186.9" y="132.2">VSS</text>
<text x="186.9" y="134.7">AN5/RA2</text>
<text x="186.9" y="137.2">AN6/RA3</text>
<text x="214.5" y="134.7">VCAP</text>
<text x="216" y="137.2">N/.C</text>
<text x="216" y="132.2">N./C</text>
<text x="225" y="136.1">23</text>
<text x="225" y="133.6">24</text>
<text x="285.1" y="133.6">5</text>
<text x="285.1" y="136.1">6</text>
<text x="291" y="132.2">PGND1. AIN1</text>
<text x="291" y="134.7">A02</text>
<text x="291" y="137.2">A02.</text>
<text x="298.6" y="137.2">STBY</text>
<text x="299.6" y="134.7">VCC</text>
<text x="308.8" y="136.1">19</text>
<text x="308.8" y="133.6">20</text>
<text x="356.3" y="133.6">5</text>
<text x="356.3" y="136.1">6</text>
<text x="362.1" y="132.2">PGND1. AIN1</text>
<text x="362.1" y="134.7">A02</text>
<text x="362.1" y="137.2">A02.</text>
<text x="369.7" y="137.2">STBY</text>
<text x="370.7" y="134.7">VCC</text>
<text x="379.9" y="136.1">19</text>
<text x="379.9" y="133.6">20</text>
<text x="44.7" y="143.7">8</text>
<text x="147.7" y="143.1">PGEC</text>
<text x="158.4" y="142">1</text>
<text x="179.8" y="141.2">10</text>
<text x="181" y="138.7">9</text>
<text x="186.9" y="139.8">RB4</text>
<text x="186.9" y="142.3">PWMA1</text>
<text x="216" y="142.3">RC8</text>
<text x="216" y="139.8">RC9</text>
<text x="225" y="141.2">21</text>
<text x="225" y="138.7">22</text>
<text x="285.1" y="138.7">7</text>
<text x="285.1" y="141.2">8</text>
<text x="285.1" y="143.7">9</text>
<text x="291" y="139.8">B02</text>
<text x="291" y="142.3">B02.</text>
<text x="299.3" y="139.8">GND</text>
<text x="299.4" y="142.3">BIN1</text>
<text x="308.8" y="143.7">16</text>
<text x="308.8" y="141.2">17</text>
<text x="308.8" y="138.7">18</text>
<text x="356.3" y="138.7">7</text>
<text x="356.3" y="141.2">8</text>
<text x="356.3" y="143.7">9</text>
<text x="362.1" y="139.8">B02</text>
<text x="362.1" y="142.3">B02.</text>
<text x="370.5" y="139.8">GND</text>
<text x="370.5" y="142.3">BIN1</text>
<text x="379.9" y="143.7">16</text>
<text x="379.9" y="141.2">17</text>
<text x="379.9" y="138.7">18</text>
<text x="35.7" y="149.9">VSS</text>
<text x="35.8" y="147.4">AN1</text>
<text x="35.8" y="144.9">AN0</text>
<text x="44.7" y="148.8">6</text>
<text x="44.7" y="146.3">7</text>
<text x="148.2" y="149.9">PGEC</text>
<text x="158.9" y="148.8">1</text>
<text x="192.9" y="149.4" transform="rotate(-90 192.9 149.4)">PWMB1</text>
<text x="195.5" y="149.4" transform="rotate(-90 195.5 149.4)">VSS.</text>
<text x="198" y="149.4" transform="rotate(-90 198 149.4)">VDD</text>
<text x="200.5" y="149.4" transform="rotate(-90 200.5 149.4)">RC3</text>
<text x="203.1" y="149.4" transform="rotate(-90 203.1 149.4)">RB5</text>
<text x="205.6" y="149.4" transform="rotate(-90 205.6 149.4)">RB6</text>
<text x="208.2" y="149.4" transform="rotate(-90 208.2 149.4)">RB7</text>
<text x="210.7" y="149.4" transform="rotate(-90 210.7 149.4)">PWMA2</text>
<text x="213.2" y="149.4" transform="rotate(-90 213.2 149.4)">N/C</text>
<text x="215.8" y="149.4" transform="rotate(-90 215.8 149.4)">PWMB2</text>
<text x="284" y="146.3">10</text>
<text x="284.1" y="148.8">11</text>
<text x="291" y="144.9">PGND2 BIN2</text>
<text x="291" y="147.4">PGND2.</text>
<text x="291" y="149.9">B01</text>
<text x="297.4" y="147.4">PWMB</text>
<text x="299.7" y="149.9">VM3</text>
<text x="308.8" y="148.8">14</text>
<text x="308.8" y="146.3">15</text>
<text x="355.1" y="146.3">10</text>
<text x="355.2" y="148.8">11</text>
<text x="362.1" y="144.9">PGND2 BIN2</text>
<text x="362.1" y="147.4">PGND2.</text>
<text x="362.1" y="149.9">B01</text>
<text x="368.5" y="147.4">PWMB</text>
<text x="370.9" y="149.9">VM3</text>
<text x="379.9" y="148.8">14</text>
<text x="379.9" y="146.3">15</text>
<text x="35.5" y="152.5">VDD</text>
<text x="36.4" y="155">M2.</text>
<text x="44.7" y="153.9">4</text>
<text x="44.7" y="151.4">5</text>
<text x="284" y="151.4">12</text>
<text x="291" y="152.5">B01.</text>
<text x="299.7" y="152.5">VM2</text>
<text x="308.8" y="151.4">13</text>
<text x="355.1" y="151.4">12</text>
<text x="362.1" y="152.5">B01.</text>
<text x="370.9" y="152.5">VM2</text>
<text x="379.9" y="151.4">13</text>
<text x="36.4" y="160.1">M1.</text>
<text x="37" y="157.6">M2</text>
<text x="44.7" y="161.5">1</text>
<text x="44.7" y="159">2</text>
<text x="44.7" y="156.4">3</text>
<text x="191.8" y="156.3" transform="rotate(-90 191.8 156.3)">11</text>
<text x="194.3" y="156.4" transform="rotate(-90 194.3 156.4)">12</text>
<text x="196.9" y="156.4" transform="rotate(-90 196.9 156.4)">13</text>
<text x="199.4" y="156.4" transform="rotate(-90 199.4 156.4)">14</text>
<text x="202" y="156.4" transform="rotate(-90 202 156.4)">15</text>
<text x="204.5" y="156.4" transform="rotate(-90 204.5 156.4)">16</text>
<text x="207" y="156.4" transform="rotate(-90 207 156.4)">17</text>
<text x="209.6" y="156.4" transform="rotate(-90 209.6 156.4)">18</text>
<text x="212.1" y="156.4" transform="rotate(-90 212.1 156.4)">19</text>
<text x="214.7" y="156.4" transform="rotate(-90 214.7 156.4)">20</text>
<text x="37" y="162.6">M1</text>
<text x="35.8" y="185.5">AN0</text>
<text x="44.7" y="184.4">8</text>
<text x="35.7" y="190.6">VSS</text>
<text x="35.8" y="188">AN1</text>
<text x="44.7" y="192">5</text>
<text x="44.7" y="189.5">6</text>
<text x="44.7" y="186.9">7</text>
<text x="35.5" y="193.1">VDD</text>
<text x="36.4" y="195.7">M2.</text>
<text x="44.7" y="197.1">3</text>
<text x="44.7" y="194.5">4</text>
<text x="36.4" y="200.7">M1.</text>
<text x="37" y="203.3">M1</text>
<text x="37" y="198.2">M2</text>
<text x="44.7" y="202.2">1</text>
<text x="44.7" y="199.6">2</text>
<text x="35.8" y="226.1">AN1</text>
<text x="35.8" y="223.6">AN0</text>
<text x="44.7" y="227.5">6</text>
<text x="44.7" y="225">7</text>
<text x="44.7" y="222.5">8</text>
<text x="35.5" y="231.2">VDD</text>
<text x="35.7" y="228.7">VSS</text>
<text x="36.4" y="233.7">M2.</text>
<text x="44.7" y="232.6">4</text>
<text x="44.7" y="230.1">5</text>
<text x="36.4" y="238.8">M1.</text>
<text x="37" y="236.3">M2</text>
<text x="44.7" y="237.7">2</text>
<text x="44.7" y="235.2">3</text>
<text x="37" y="241.4">M1</text>
<text x="44.7" y="240.2">1</text>
</g>
<g font-size="1.8" fill="#800000">
<text x="176.9" y="12" transform="rotate(-90 176.9 12)">&gt;nanme</text>
<text x="179.5" y="27.3" transform="rotate(-90 179.5 27.3)">U$13</text>
<text x="184.5" y="42.5" transform="rotate(-90 184.5 42.5)">U$12</text>
<text x="192.2" y="42.5" transform="rotate(-90 192.2 42.5)">PGEC1</text>
<text x="138.4" y="134.7">PGEC4</text>
<text x="137.4" y="141.1">PGEC3</text>
<text x="137.9" y="147.9">PGEC2</text>
<text x="288.7" y="156.8">TB66FNGU</text>
<text x="288.7" y="159.3">U1</text>
<text x="359.8" y="156.8">TB66FNGU</text>
<text x="359.8" y="159.3">U2</text>
</g>
<g font-size="1.8" fill="#505050">
<text x="76.6" y="65.4">1M</text>
<text x="76.6" y="61.6">R2</text>
<text x="129.9" y="78.8" transform="rotate(-90 129.9 78.8)">R11</text>
<text x="132.5" y="83.2">10K</text>
<text x="132.5" y="79.3">R15</text>
<text x="133.7" y="78.8" transform="rotate(-90 133.7 78.8)">1K</text>
<text x="211.8" y="87">100nf</text>
<text x="66.4" y="95.5" transform="rotate(-90 66.4 95.5)">47nf</text>
<text x="70.3" y="94.3" transform="rotate(-90 70.3 94.3)">C1</text>
<text x="76.6" y="95.5" transform="rotate(-90 76.6 95.5)">47nf</text>
<text x="80.4" y="95.3" transform="rotate(-90 80.4 95.3)">C20</text>
<text x="129.9" y="92" transform="rotate(-90 129.9 92)">C17</text>
<text x="133.7" y="92" transform="rotate(-90 133.7 92)">100nf</text>
<text x="214" y="90.8">C3</text>
<text x="53.7" y="104.7">R4</text>
<text x="58.8" y="106">10K</text>
<text x="58.8" y="102.2">R3</text>
<text x="53.7" y="108.5">10K</text>
<text x="289.9" y="112.4" transform="rotate(-90 289.9 112.4)">C7</text>
<text x="293.7" y="112.4" transform="rotate(-90 293.7 112.4)">100nf</text>
<text x="297.6" y="112.4" transform="rotate(-90 297.6 112.4)">C6</text>
<text x="301.4" y="112.4" transform="rotate(-90 301.4 112.4)">100nf</text>
<text x="307.7" y="112.4" transform="rotate(-90 307.7 112.4)">C9</text>
<text x="311.5" y="112.4" transform="rotate(-90 311.5 112.4)">10uf</text>
<text x="356" y="112.4" transform="rotate(-90 356 112.4)">C5</text>
<text x="359.8" y="112.4" transform="rotate(-90 359.8 112.4)">100nf</text>
<text x="363.6" y="112.4" transform="rotate(-90 363.6 112.4)">C4</text>
<text x="367.4" y="112.4" transform="rotate(-90 367.4 112.4)">100nf</text>
<text x="371.2" y="112.4" transform="rotate(-90 371.2 112.4)">C8</text>
<text x="375" y="112.4" transform="rotate(-90 375 112.4)">10uf</text>
<text x="150.5" y="131.4">470R 1/16W</text>
<text x="150.5" y="127.6">R12</text>
<text x="71.5" y="133.6" transform="rotate(-90 71.5 133.6)">47nf</text>
<text x="75.3" y="133.3" transform="rotate(-90 75.3 133.3)">C11</text>
<text x="81.7" y="133.6" transform="rotate(-90 81.7 133.6)">47nf</text>
<text x="85.5" y="132.4" transform="rotate(-90 85.5 132.4)">C2</text>
<text x="240.7" y="132.7">10uf</text>
<text x="240.9" y="136.5">C22</text>
<text x="58.8" y="142.8">R5</text>
<text x="63.9" y="140.3">R1</text>
<text x="58.8" y="146.6">10K</text>
<text x="63.9" y="144.1">10K</text>
<text x="191.5" y="165.7">100nf</text>
<text x="192.7" y="169.5">C10</text>
<text x="71.5" y="174.3" transform="rotate(-90 71.5 174.3)">47nf</text>
<text x="75.3" y="174" transform="rotate(-90 75.3 174)">C14</text>
<text x="81.7" y="174.3" transform="rotate(-90 81.7 174.3)">47nf</text>
<text x="85.5" y="174" transform="rotate(-90 85.5 174)">C13</text>
<text x="58.8" y="183.5">R7</text>
<text x="63.9" y="184.7">10K</text>
<text x="63.9" y="180.9">R6</text>
<text x="58.8" y="187.3">10K</text>
<text x="71.5" y="212.3" transform="rotate(-90 71.5 212.3)">47nf</text>
<text x="75.3" y="212.1" transform="rotate(-90 75.3 212.1)">C16</text>
<text x="81.7" y="212.3" transform="rotate(-90 81.7 212.3)">47nf</text>
<text x="85.5" y="212.1" transform="rotate(-90 85.5 212.1)">C15</text>
<text x="58.8" y="221.6">R9</text>
<text x="63.9" y="219">R8</text>
<text x="58.8" y="225.4">10K</text>
<text x="63.9" y="222.8">10K</text>
</g>
<g font-size="1.1" fill="#800000">
<text x="72.8" y="65.4">U3</text>
<text x="72.8" y="67.9">CAT809</text>
<text x="234.1" y="67.8">CON2</text>
<text x="234.1" y="70.3">SHORTCKT</text>
<text x="259.2" y="67.1">CON4</text>
<text x="259.2" y="69.7">SHORTCKT</text>
</g>
</svg>
